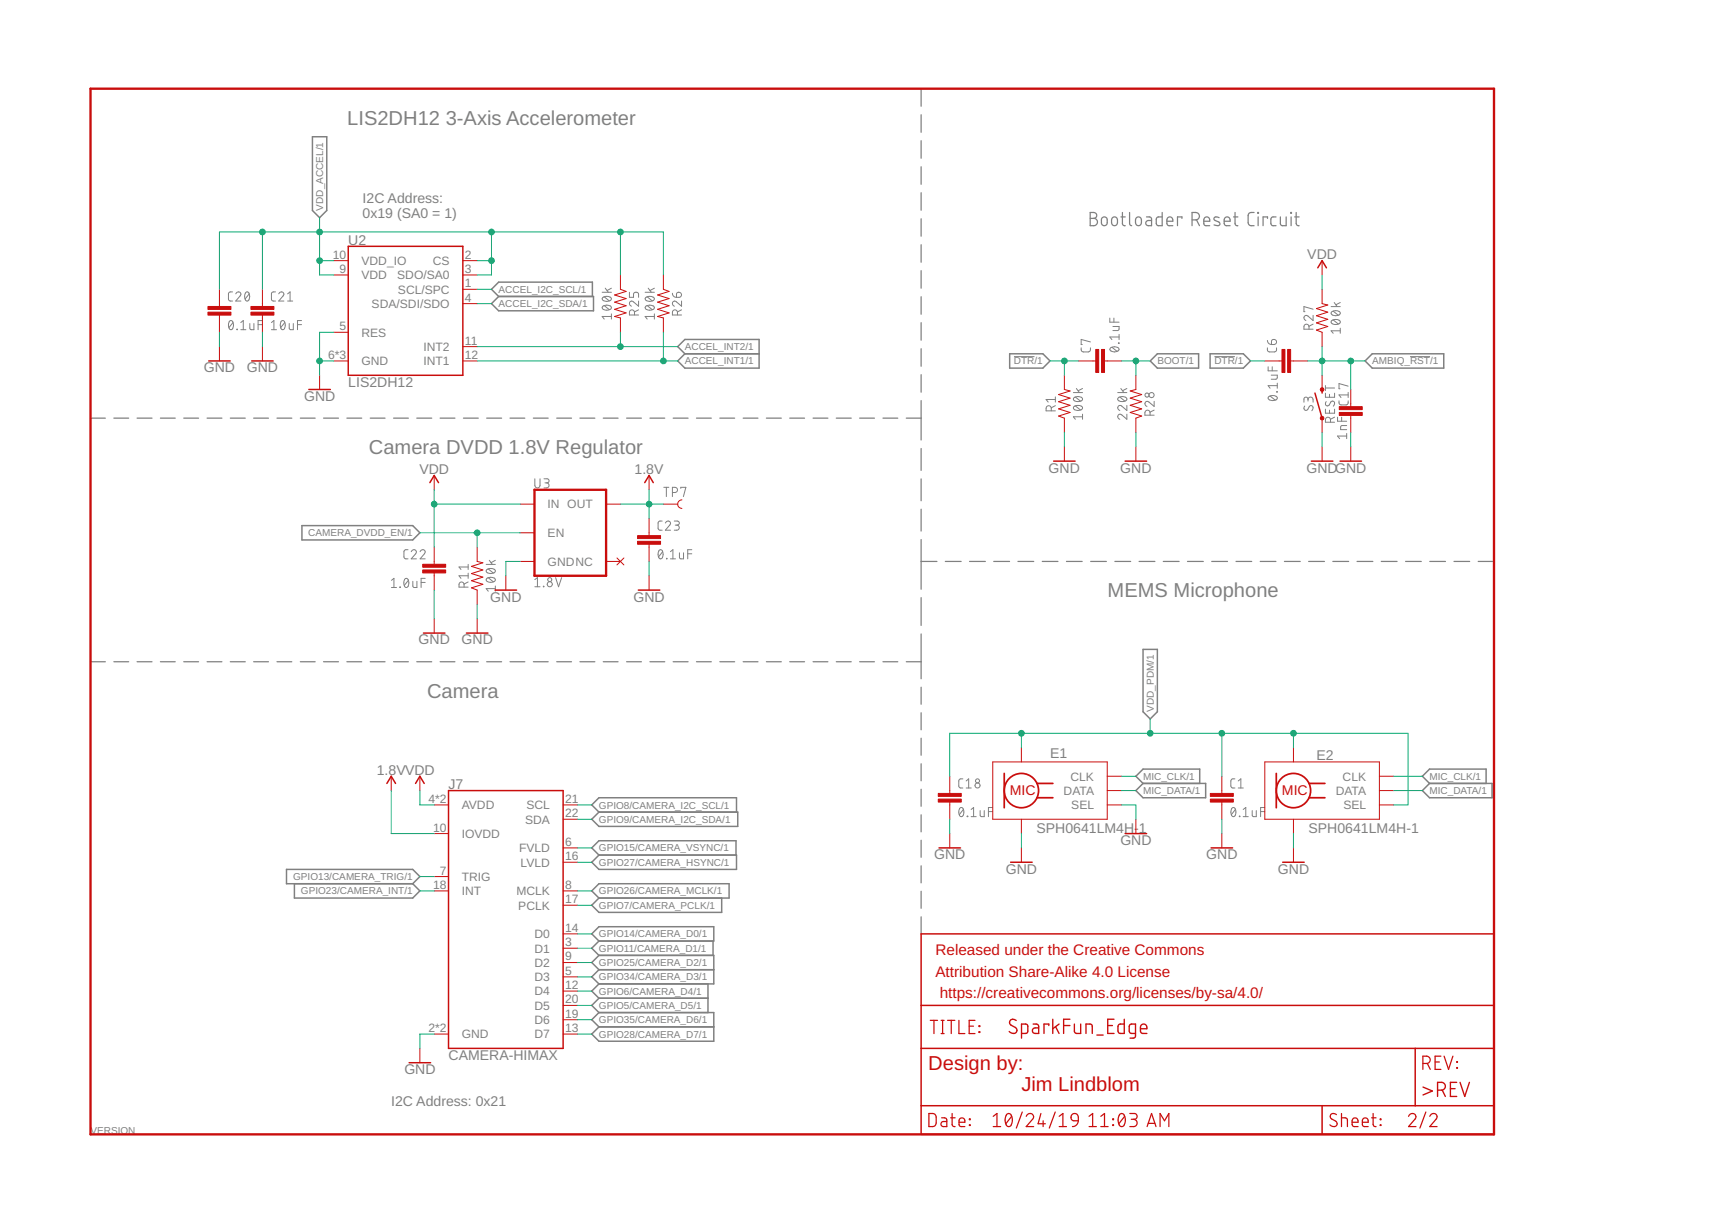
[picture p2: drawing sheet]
<svg xmlns="http://www.w3.org/2000/svg" width="297mm" height="210mm" viewBox="0 0 297 210" stroke-linecap="round" stroke-linejoin="round" font-family="sans-serif">
<g fill="none" stroke="#808080" stroke-width=".21">
<path d="M157.9 15.2v3M157.9 19.7v3M157.9 24.1v3M157.9 28.6v3M157.9 33v3M157.9 37.5v3M186.9 36.4h.6a.51 .51 0 0 1 .5 .5 .51 .51 0 0 1-.5 .5 .62 .62 0 0 1 .6 .6 .62 .62 0 0 1-.6 .7h-.6zM186.9 37.4h.6M188.9 37.3l.5-.1a.86 .86 0 0 1 0 1.5l-.4-.1-.2-.3zM190.6 37.3l.5-.1a.84 .84 0 0 1 0 1.5l-.3-.1a1.03 1.03 0 0 1-.2-1.3zM192.1 37.2h.8M192.4 36.4v2l.2 .3h.3"/>
<path d="M193.6 36.4v2l.4 .3M194.8 37.3l.4-.1a.84 .84 0 0 1 0 1.5l-.3-.1a1.03 1.03 0 0 1-.1-1.3zM196.5 37.2h.6l.3 .2v1.3h-.6a.45 .45 0 0 1-.4-.5 .45 .45 0 0 1 .4-.4h.6M199.2 36.4v2.3l-.9-.1a1.26 1.26 0 0 1-.1-1.2l.2-.2h.8M200 37.9h1a.53 .53 0 0 0-.3-.7 .53 .53 0 0 0-.7 .5v.6l.1 .3 .9 .1M202.6 37.4v-.2h-.8v1.5M204.3 37.7h.7a.63 .63 0 0 0 .6-.7 .63 .63 0 0 0-.6-.6h-.7v2.3M205.1 37.7l.5 1M206.3 37.9h1a.53 .53 0 0 0-.3-.7 .53 .53 0 0 0-.7 .5l.1 .9 .9 .1M209 37.3a.59 .59 0 0 0-.9 .1l.1 .3 .8 .4a.32 .32 0 0 1 .1 .4 .32 .32 0 0 1-.3 .2l-.7-.2M209.8 37.9h1a.53 .53 0 0 0-.3-.7 .53 .53 0 0 0-.7 .5v.6l.2 .3 .8 .1M211.4 37.2h.8"/>
<path d="M211.7 36.4v2l.2 .3h.3M214.9 36.4h-.5a.51 .51 0 0 0-.5 .5l.1 1.6 .3 .2h.6M215.6 36.4h.1v.1h-.1zM215.6 37.2v1.5M217.3 37.4v-.2h-.8v1.5M218.7 37.2l-.7 .1a1.26 1.26 0 0 0-.1 1.1l.2 .3h.6M219.5 37.2v1.2l.3 .3h.7v-1.5M221.2 36.4h.2v.1h-.2zM221.3 37.2v1.5M221.9 37.2h.8M222.2 36.4v1.9l.2 .4h.3M157.9 41.9v3"/>
<path d="M157.9 46.4v3M157.9 50.8v3M157.9 55.3v3M157.9 59.8v3M15.5 71.6h2.6M19.5 71.6h2.6M23.5 71.6h2.6M27.5 71.6h2.5M31.5 71.6h2.5M35.5 71.6h2.5M39.5 71.6h2.5M43.5 71.6h2.5"/>
<path d="M47.5 71.6h2.5M51.5 71.6h2.5M55.5 71.6h2.5M59.5 71.6h2.5M63.5 71.6h2.5M67.5 71.6h2.5M71.4 71.6h2.6M75.4 71.6h2.6M79.4 71.6h2.6M83.4 71.6h2.6M87.4 71.6h2.6M91.4 71.6h2.6"/>
<path d="M95.4 71.6h2.6M99.4 71.6h2.6M103.4 71.6h2.5M107.4 71.6h2.5M111.4 71.6h2.5M115.4 71.6h2.5M119.4 71.6h2.5M123.4 71.6h2.5M127.4 71.6h2.5M131.4 71.6h2.5M135.4 71.6h2.5M139.4 71.6h2.5"/>
<path d="M143.3 71.6h2.6M147.3 71.6h2.6M151.3 71.6h2.6M155.3 71.6h2.6M157.9 64.2v3M157.9 68.6v6.8M157.9 76.9v3.7M157.9 82.1v3.7M157.9 87.2v3.8M157.9 92.5v8.5M157.9 96.2h2.7M162 96.2h2.7"/>
<path d="M166.2 96.2h2.7M170.3 96.2h2.7M174.5 96.2h2.7M178.6 96.2h2.7M182.8 96.2h2.7M186.9 96.2h2.7M191.1 96.2h2.7M195.2 96.2h2.8M199.4 96.2h2.7M203.5 96.2h2.7M207.7 96.2h2.7M211.9 96.2h2.6"/>
<path d="M216 96.2h2.7M220.2 96.2h2.7M224.3 96.2h2.7M228.5 96.2h2.7M232.6 96.2h2.7M236.7 96.2h2.8M240.9 96.2h2.7M245.1 96.2h2.7M249.2 96.2h2.7M253.4 96.2h2.7M15.5 113.4h2.6M19.5 113.4h2.6"/>
<path d="M23.5 113.4h2.6M27.5 113.4h2.5M31.5 113.4h2.5M35.5 113.4h2.5M39.5 113.4h2.5M43.5 113.4h2.5M47.5 113.4h2.5M51.5 113.4h2.5M55.5 113.4h2.5M59.5 113.4h2.5M63.5 113.4h2.5M67.5 113.4h2.5"/>
<path d="M71.4 113.4h2.6M75.4 113.4h2.6M79.4 113.4h2.6M83.4 113.4h2.6M87.4 113.4h2.6M91.4 113.4h2.6M95.4 113.4h2.6M99.4 113.4h2.6M103.4 113.4h2.5M107.4 113.4h2.5M111.4 113.4h2.5M115.4 113.4h2.5"/>
<path d="M119.4 113.4h2.5M123.4 113.4h2.5M127.4 113.4h2.5M131.4 113.4h2.5M135.4 113.4h2.5M139.4 113.4h2.5M143.3 113.4h2.6M147.3 113.4h2.6M151.3 113.4h2.6M155.3 113.4h2.6M157.9 102.4v4.8M157.9 108.6v7.7"/>
<path d="M157.9 117.8v2.9M157.9 122.1v3M157.9 126.5v2.9M157.9 130.9v2.9M157.9 135.2v3M157.9 139.6v2.9M157.9 144v2.9M157.9 148.4v2.9M157.9 152.7v2.9M157.9 157.1v2.9"/>
</g>
<g fill="none" stroke="#808080" stroke-width=".17">
<path d="M39.3 55l.3-.1a.91 .91 0 0 1 0 1.6 .99 .99 0 0 1-.3-1.5zM39.9 50h-.5l-.2 .4v1l.2 .2h.5M39.9 55.3l-.7 .8M40.4 50.4a.43 .43 0 0 1 .6-.4 .43 .43 0 0 1 .1 .7l-.7 .9h.9M40.6 56.4l.1 .1zM41.3 56.5h.8M41.3 55.3l.4-.4v1.6M42.1 50.1l.3-.1a.91 .91 0 0 1 0 1.6 .97 .97 0 0 1-.3-1.5zM42.7 50.4l-.7 .8M42.8 55.4v.9l.3 .2h.4v-1.1M44.2 55.6h.7M44.9 54.9h-.7v1.6"/>
<path d="M46.5 55.3l.4-.4v1.6M46.5 56.5h.9M47.2 50h-.5l-.2 .4v1l.2 .2h.5M47.8 50.4a.43 .43 0 0 1 .6-.4 .43 .43 0 0 1 .1 .7l-.7 .9h.9M48.2 55l.3-.1a.94 .94 0 0 1 0 1.6 1.01 1.01 0 0 1-.3-1.5zM48.8 55.3l-.7 .8M49.3 51.6h.9M49.3 50.4l.4-.4v1.6M49.6 55.4v.9l.2 .2h.5v-1.1M51 55.6h.7M51.7 54.9h-.7v1.6M103.2 50.1h1.6"/>
<path d="M103.3 52.5a1.03 1.03 0 0 1 1.5 .2 .96 .96 0 0 1-1.6 0zM103.3 51a1.01 1.01 0 0 1 1.5 .2 .93 .93 0 0 1-1.6 0zM103.6 52.4l.8 .7M103.6 50.9l.8 .7M103.7 49.4l.6 .7M104.8 54.2h-1.6l.4 .5M104.8 53.8v.9M104.8 49.4l-.7 .4M107.9 50.1v.8h.7v-.5a.44 .44 0 0 1 .4-.3 .44 .44 0 0 1 .5 .3v.5M108.8 54v-.5a.43 .43 0 0 0-.5-.4 .43 .43 0 0 0-.4 .4v.5h1.6M109.5 51.6v.9l-.9-.8a.43 .43 0 0 0-.7 .2 .43 .43 0 0 0 .3 .6M109.5 53.1l-.7 .3"/>
<path d="M110.6 50.1h1.6M110.7 52.5a1.03 1.03 0 0 1 1.5 .2 .96 .96 0 0 1-1.6 0zM110.7 51a1.01 1.01 0 0 1 1.5 .2 .93 .93 0 0 1-1.6 0zM110.9 52.4l.9 .7M110.9 50.9l.9 .7M111.1 49.4l.5 .7M112.2 54.2h-1.6l.3 .5M112.2 53.8v.9M112.2 49.4l-.8 .4M115.3 50.2a.67 .67 0 0 0 .7 .7M116 50.2a.45 .45 0 0 1 .8 .1 .45 .45 0 0 1-.4 .6h-.4zM116.1 54v-.5a.43 .43 0 0 0-.4-.4 .43 .43 0 0 0-.4 .4v.5h1.5"/>
<path d="M116.8 51.6v.9l-.8-.8a.43 .43 0 0 0-.7 .2 .43 .43 0 0 0 .3 .6M116.8 53.1l-.7 .3M185.3 59.6l.1 .6 .3 .1 1.1-.1 .1-.6M186.9 58.6l-1.6-.4v.8h.2M190.2 54.5v.7h1.6M190.3 59.6a1.01 1.01 0 0 1 1.5 .3 .93 .93 0 0 1-1.6 0zM190.6 59.5l.9 .7M190.8 55.9h1v.6l-.2 .1h-.8M190.9 54.5v.7M191.7 58.8h.1zM191.8 57.3v.9M191.8 57.7h-1.6l.4 .5"/>
<path d="M217.2 59.6l.1 .5 .3 .2h1l.2-.2v-.5M217.2 58.3a.7 .7 0 0 0 .7 .7M218 58.3a.45 .45 0 0 1 .7 .1 .45 .45 0 0 1-.3 .6h-.5zM224.4 56.4v-.4a.43 .43 0 0 0-.5-.5 .43 .43 0 0 0-.4 .5v.4h1.6M225.1 54v.9l-.9-.7a.44 .44 0 0 0-.7 .1 .44 .44 0 0 0 .3 .6M225.1 53l-1.6-.5v.9h.2M225.1 55.5l-.7 .4M228.2 52.5h1.5M228.3 54.9a.96 .96 0 0 1 1.4 .3 .94 .94 0 0 1-1.5 0zM228.3 53.4a.97 .97 0 0 1 1.4 .3 .91 .91 0 0 1-1.5 0zM228.5 54.8l.9 .7M228.5 53.3l.9 .7"/>
<path d="M228.7 51.8l.5 .7M229.7 56.7h-1.5l.3 .4M229.7 56.2v.9M229.7 51.8l-.7 .4M173.8 61.1h3.5M180.2 70.4v-.4a.44 .44 0 0 0-.5-.5 .44 .44 0 0 0-.4 .5v.4h1.6M180.9 69.5l-.7 .4M180.9 68.5h-1.6l.4 .4M180.9 68v.9M184 67.3h1.5M184.1 69.7a.97 .97 0 0 1 1.4 .2 .91 .91 0 0 1-1.5 0zM184.1 68.2a.97 .97 0 0 1 1.4 .2 .94 .94 0 0 1-1.5 0z"/>
<path d="M184.3 69.6l.9 .7M184.3 68l.9 .7M184.5 66.6l.5 .7M185.5 71.4h-1.5l.3 .4M185.5 71v.8M185.5 66.6l-.7 .4M191.6 67.3h1.5M191.7 68.2a.97 .97 0 0 1 1.4 .2 .94 .94 0 0 1-1.5 0zM191.9 68l.9 .7M192.1 66.6l.5 .7M193.1 71v.8l-.8-.7a.43 .43 0 0 0-.7 .1 .43 .43 0 0 0 .3 .6M193.1 69.5v.8l-.8-.7a.43 .43 0 0 0-.7 .1 .43 .43 0 0 0 .3 .6"/>
<path d="M193.1 66.6l-.7 .4M197.1 71.1v-.4a.44 .44 0 0 0-.4-.4 .44 .44 0 0 0-.5 .4v.4h1.6M197.8 68.8v.8l-.9-.7a.43 .43 0 0 0-.6 .1 .43 .43 0 0 0 .3 .6M197.8 70.3l-.7 .3M208.2 61.1h3.5M217.4 62.8v.7h1.5M217.5 68a.97 .97 0 0 1 1.4 .2 .91 .91 0 0 1-1.5 0zM217.7 67.9l.9 .7M217.9 64.3h1v.5l-.1 .2h-.9M218.1 62.8v.7M218.8 67.1l.1 .1zM218.9 65.7v.8"/>
<path d="M218.9 66.1h-1.5l.3 .4M223.6 69.6a.41 .41 0 0 0-.1 .5 .41 .41 0 0 0 .6 .2l.3-.6a.39 .39 0 0 1 .6-.1 .39 .39 0 0 1 0 .6l-.1 .2M224.2 68.5a.43 .43 0 0 1 .4-.5 .43 .43 0 0 1 .5 .5v.4M224.2 68.7v-.5a.34 .34 0 0 0-.4-.1 .34 .34 0 0 0-.3 .3v.5M227.2 66.1v.8M227.2 67.4v.7h1.5v-.7M227.2 70.1v.7h1.5v-.7M227.2 66.5h1.5M227.3 68.8a.4 .4 0 0 0-.1 .6 .4 .4 0 0 0 .6 0l.3-.5a.39 .39 0 0 1 .6-.1 .39 .39 0 0 1-.1 .6l-.1 .2M227.9 67.6v.5M227.9 70.3v.5M228 72.3v-.4a.43 .43 0 0 0-.4-.4 .43 .43 0 0 0-.4 .4v.4h1.5"/>
<path d="M228.7 71.5l-.7 .3M229.3 71.5v.7h1.5M229.5 68.7v.5l.3 .2 1.1-.1 .2-.1v-.5M230 71.5v.7M230.8 72.9h-.9l-.1 .3v.4h1M230.8 74.7h-1.5l.3 .5M230.8 74.3v.9M231.1 67.2v.9M231.1 66.2l-1.6-.5v.9h.2M231.1 67.7h-1.6l.3 .4M241.7 61.1h3.4M67.1 99.4l.4-.3v1.6"/>
<path d="M69.4 99.2l.2-.1a.91 .91 0 0 1 0 1.6 .97 .97 0 0 1-.2-1.5zM69.9 94.2h-.5l-.2 .3 .1 1 .1 .2 .5 .1M70 99.4l-.7 .9M70.5 94.5a.44 .44 0 0 1 .6-.3 .44 .44 0 0 1 .1 .7l-.7 .9h.9M70.8 99.6v.8l.2 .3h.5v-1.1M72 94.5a.43 .43 0 0 1 .6-.3 .43 .43 0 0 1 .1 .7l-.7 .9h.9M72.2 99.8h.7M72.9 99.1h-.7v1.6M80.2 99.7l-.7 .4M80.2 98.7h-1.5l.3 .4M80.2 96.7v.9M80.2 98.2v.9"/>
<path d="M80.2 97.2h-1.5l.3 .4M83.3 96.7h1.6M83.4 99.1a.99 .99 0 0 1 1.5 .3 .94 .94 0 0 1-1.6 0zM83.4 97.6a.97 .97 0 0 1 1.5 .2 .91 .91 0 0 1-1.6 0zM83.7 99l.9 .7M83.7 97.5l.9 .7M83.9 96l.5 .7M84.9 96l-.7 .4M91.7 82v1.2a.44 .44 0 0 0 .4 .4 .44 .44 0 0 0 .5-.4v-1.2M91.7 99.3l.4-.3v1.5M93.2 82h.6a.35 .35 0 0 1 .3 .4 .35 .35 0 0 1-.3 .3h-.4M93.7 82.7a.43 .43 0 0 1 .4 .5 .43 .43 0 0 1-.4 .4h-.5"/>
<path d="M95.2 99l.5 1.5 .6-1.5M113 94.3l.2-.1a.91 .91 0 0 1 0 1.6 .97 .97 0 0 1-.2-1.5zM113.5 89.3h-.5l-.2 .3v1l.2 .2h.5M113.6 94.5l-.7 .9M113.8 83.5h.8M114 89.6a.43 .43 0 0 1 .7-.3 .43 .43 0 0 1 .1 .7l-.8 .8h.9M114.2 83.5v1.6M114.2 95.7l.1 .1zM114.9 95.8h.9M114.9 94.5l.4-.3v1.6M115.3 84.4h.4a.45 .45 0 0 0 .4-.5 .45 .45 0 0 0-.4-.4h-.4v1.6M115.6 89.3h.6a.34 .34 0 0 1 .2 .4 .34 .34 0 0 1-.3 .3h-.4"/>
<path d="M116 90a.43 .43 0 0 1 .4 .4 .43 .43 0 0 1-.4 .4h-.4M116.5 94.7v.8l.2 .3h.5v-1.1M116.7 83.7v-.2h.9l-.5 1.6M117.9 94.9h.7M118.6 94.2h-.7v1.6M67.1 100.7h.9M68.5 100.6l.1 .1zM79.5 100.6v-.4a.43 .43 0 0 0-.4-.5 .43 .43 0 0 0-.4 .5v.4h1.5M84.9 100.9h-1.6l.4 .4M84.9 100.4v.9M91.7 100.5h.9M93.1 100.5h.1z"/>
<path d="M164.5 138.5l.3-.1a.94 .94 0 0 1 0 1.5 .96 .96 0 0 1-.3-1.4zM165 133.5h-.5l-.2 .3 .1 1 .1 .2h.5M165.1 138.7l-.7 .9M165.6 135h.9M165.6 133.8l.4-.3v1.5M165.8 139.8l.1 .1zM166.5 139.9h.8M166.5 138.7l.4-.3v1.5M168 138.9v.9l.3 .1h.4v-1M169.4 139.1h.7M170.1 138.4h-.7v1.5M211.2 138.5l.2-.1a.94 .94 0 0 1 0 1.5 .97 .97 0 0 1-.2-1.4z"/>
<path d="M211.7 133.5h-.5l-.2 .3v1l.2 .2h.5M211.8 138.7l-.7 .9M212.2 135h.9M212.2 133.8l.5-.3v1.5M212.4 139.8l.1 .1zM213.1 139.9h.9M213.1 138.7l.4-.3v1.5M214.6 138.9l.1 .9 .2 .1h.4v-1M216.1 139.1h.7M216.8 138.4h-.7v1.5"/>
<circle cx="196.6" cy="67.7" r=".35"/>
<circle cx="197.4" cy="67.7" r=".44"/>
<circle cx="94.2" cy="99.3" r=".35"/>
<circle cx="94.2" cy="100.1" r=".44"/>
<circle cx="167.5" cy="133.8" r=".35"/>
<circle cx="167.5" cy="134.6" r=".43"/>
</g>
<g fill="none" stroke="#808080" stroke-width=".25">
<path d="M53.6 23.4h2.4v12.7l-1.2 1.2-1.2-1.2zM85.5 50.8l-1.3-1.2 1.3-1.3h16v2.5M85.5 50.8h16.2v2.5h-16.2l-1.3-1.3zM116.2 59.4l1.2-1.2h12.7v4.9h-12.7l-1.2-1.3 1.2-1.2zM117.4 60.6h12.7M173.1 60.6h5.7l1.2 1.2-1.2 1.3h-5.7zM198.4 60.6h7v2.5h-7l-1.3-1.3zM207.4 60.6h5.7l1.2 1.2-1.2 1.3h-5.7zM235.2 60.6h12.3v2.5h-12.3l-1.2-1.3zM51.8 90.1h18.9l1.3 1.2-1.3 1.2h-18.9zM195.9 111.3h2.5v10.7l-1.3 1.2-1.2-1.2zM102.7 139.1l-1.3-1.2 1.3-1.2h23.5v2.4"/>
<path d="M102.7 139.1h23.7v2.5h-23.7l-1.3-1.2zM194.7 135.5l1.2-1.3h10.8v2.5h-10.8zM195.9 134.2l-1.2-1.2 1.2-1.2h9.7v2.4M243.8 135.5l1.2-1.3h10.7v2.5h-10.7zM245 134.2l-1.2-1.2 1.2-1.2h9.7v2.4M49.1 149h21.6l1.3 1.2-1.3 1.2h-21.6zM50.5 151.4v2.5h20.2l1.3-1.2-1.3-1.3M101.4 147.7l1.3-1.2h23.5v2.5h-23.5zM101.4 152.7l1.3-1.3h22.3v2.5h-22.3zM102.7 158.8h19.6v2.4h-19.6l-1.3-1.2zM102.7 146.5l-1.3-1.2 1.3-1.2h23.5v2.4M102.7 153.9l-1.3 1.2 1.3 1.2h21v-2.4"/>
<path d="M102.7 161.2l-1.3 1.3 1.3 1.2M102.7 163.7h19.6v4.9h-19.6M102.7 166.2l-1.3 1.2 1.3 1.2M102.7 166.2h19.6M102.7 173.5h19.6v4.9h-19.6l-1.3-1.2 1.3-1.2M102.7 168.6l-1.3 1.2 1.3 1.2M102.7 171h18.6M102.7 171l-1.3 1.3 1.3 1.2M102.7 173.5l-1.3 1.2 1.3 1.3M102.7 176h19.6M102.7 163.7l-1.3 1.2 1.3 1.3M121.3 168.6v4.9"/>
<path d="M122.2 161.2v2.5"/>
</g>
<path d="M15.5 15.2h240.6v179.2h-240.6zM91.6 83.9h12.3v14.8h-12.3z" fill="none" stroke="#c90d0c" stroke-width=".4"/>
<g fill="none" stroke="#c90d0c" stroke-width=".25">
<path d="M59.7 42.2h19.6v22.1h-19.6zM225.9 45.9l.7-1.2 .8 1.2M35.8 61.8h3.7M43.1 61.8h3.7M52.9 66.7h3.7M180.6 79h3.7M192.8 79h3.7M224.8 79h3.7M225.4 67.4l1.2 4.2M226.6 66.7v.7M229.7 79h3.7M73.7 82.7l.7-1.2 .8 1.2"/>
<path d="M110.5 82.7l.8-1.2 .7 1.2M72.6 108.5h3.7M79.9 108.5h3.7M84.9 101.1h3.6M109.4 101.1h3.7M66.3 134.2l.8-1.2 .7 1.2M71.2 134.2l.8-1.2 .7 1.2M76.9 135.5h19.6v44.1h-19.6zM161 145.3h3.6M173.2 147.7h3.7M192.8 142.8h3.7M207.6 145.3h3.7"/>
<path d="M219.9 147.7h3.6M157.9 160h98.2v34.4h-98.2zM157.9 179.6h98.2M157.9 172.3h98.2M242.6 179.6v9.9M70.1 182.1h3.7M157.9 189.5h98.2M226.6 189.5v4.9"/>
</g>
<g fill="none" stroke="#c90d0c" stroke-width=".21">
<path d="M159.4 174.8h1.3M160.1 174.8v2.3M161.3 174.8h.5M161.3 177.1h.5M161.6 174.8v2.3M162.4 174.8h1.3M163 174.8v2.3M164.4 174.8v2.3h1M166.1 175.8h.8M167.1 174.8h-1v2.3h1M167.8 175.8h.1v.1h-.1zM167.8 176.8h.1v.1h-.1z"/>
<path d="M159.2 190.8h.6a.6 .6 0 0 1 .7 .6l-.1 1.2a.56 .56 0 0 1-.6 .4h-.6zM161.4 191.5l.7 .1 .2 .3v1.1h-.6a.43 .43 0 0 1-.4-.4 .43 .43 0 0 1 .4-.4h.6M162.9 191.5h.8M163.2 190.8v2l.2 .2h.3M164.4 192.3h1a.52 .52 0 0 0-.4-.7 .52 .52 0 0 0-.6 .4l.1 .9 .9 .1M166.2 191.7h.1v.2h-.1zM166.2 192.7l.1 .1zM170.2 193h1.3M170.2 191.3l.7-.5v2.2M172.6 190.9a.53 .53 0 0 1 .5 0 .53 .53 0 0 1 .3 .5v1.1a.54 .54 0 0 1-.5 .5 .54 .54 0 0 1-.5-.5l-.1-.9zM173.4 191.3l-1 1.3M175.2 190.5l-1 2.8"/>
<path d="M175.9 191.3a.63 .63 0 0 1 .9-.5 .63 .63 0 0 1 .2 1l-1.1 1.2h1.3M178.4 190.8l-.5 1.8h1.3M178.8 192v1M180.9 190.5l-1 2.8M181.5 193h1.3M181.5 191.3l.7-.5v2.2M183.7 191.1a.63 .63 0 0 1 .7-.3 .63 .63 0 0 1 .4 .6v.6h-.7a.61 .61 0 0 1-.4-.9zM184.8 192a1.01 1.01 0 0 1-1 1M186.7 193h1.2M186.7 191.3l.6-.5v2.2M188.7 193h1.2M188.7 191.3l.6-.5v2.2"/>
<path d="M190.7 192.7l.2 .1zM190.7 191.7h.2v.2h-.2zM191.9 190.9a.53 .53 0 0 1 .6 0 .53 .53 0 0 1 .3 .5v1.1a.54 .54 0 0 1-.5 .5 .54 .54 0 0 1-.6-.5v-.9zM192.8 191.3l-1 1.3M193.7 190.8h.7a.5 .5 0 0 1 .5 .5 .5 .5 0 0 1-.5 .5h-.5M194.3 191.8a.62 .62 0 0 1 .6 .6 .62 .62 0 0 1-.6 .6h-.6M196.6 193l.8-2.2 .7 2.2M196.8 192.5h1.2M198.8 193v-2.2l.8 1.2 .7-1.2v2.2M229.1 191a.56 .56 0 0 0-.9-.1 .56 .56 0 0 0 0 .8l.7 .4a.57 .57 0 0 1 .1 .9 .57 .57 0 0 1-.8-.1l-.3-.2M229.9 191.5l.9 .1 .1 1.4M229.9 190.8v2.2"/>
<path d="M231.8 192.3h1a.53 .53 0 0 0-.4-.7 .53 .53 0 0 0-.6 .4l.1 .9 .9 .1M233.5 192.3h1a.52 .52 0 0 0-.3-.7 .52 .52 0 0 0-.7 .4l.1 .9 .9 .1M235.1 191.5h.8M235.4 190.8v1.9l.1 .2 .4 .1M236.6 192.7l.1 .1zM236.6 191.7l.1 .2zM241.4 191.3a.63 .63 0 0 1 .9-.5 .63 .63 0 0 1 .2 1l-1.1 1.2h1.3M243.9 182.2h.6a.62 .62 0 0 0 .7-.6 .62 .62 0 0 0-.7-.6h-.6v2.2M244.4 190.5l-1 2.8M244.6 182.2l.6 1M245.1 191.3a.62 .62 0 0 1 .8-.5 .62 .62 0 0 1 .2 1l-1 1.2h1.2M246 182h.7"/>
<path d="M247 181h-1v2.2h1M247.5 181l.8 2.2 .7-2.2M249.7 181.9l.1 .1zM249.7 182.9l.1 .1z"/>
</g>
<g fill="none" stroke="#c90d0c" stroke-width=".23">
<path d="M174.2 174.9a.61 .61 0 0 0-.9-.2 .61 .61 0 0 0 0 1l.8 .4a.59 .59 0 0 1 .1 .8 .59 .59 0 0 1-.9 .1l-.3-.3M175.1 177.1h.7a.37 .37 0 0 0 .4-.4v-.8a.37 .37 0 0 0-.4-.4h-.7v2.4M177.1 175.5h.7l.2 .4v1.2h-.6a.48 .48 0 0 1-.4-.5 .48 .48 0 0 1 .4-.5h.6M179.8 175.7v-.2h-.9v1.6M180.4 174.6v2.5M180.9 175.9l.6 1.2M181.5 175.5l-1.1 .8M182.3 175.7h1.1M183.4 174.6h-1.1v2.5M184.1 175.5l.1 1.3 .4 .3h.6v-1.6M186.1 177.1v-1.6h.7a.37 .37 0 0 1 .4 .4v1.2M188 177.4h1.1"/>
<path d="M189.9 175.7h.8M190.9 174.6h-1v2.5h1M192.7 174.6v2.5l-1-.1a1.47 1.47 0 0 1 0-1.3l.2-.2h.8M194.6 177.1l-.9-.1a1.47 1.47 0 0 1-.1-1.3l.2-.2h.8v2a.37 .37 0 0 1-.4 .4h-.5M195.5 176.3h1.1a.58 .58 0 0 0-.4-.8 .58 .58 0 0 0-.7 .5v.7l.1 .3 1 .1M243.9 186.3l1.6 .6-1.6 .7M246.4 186.8h.7a.67 .67 0 0 0 .6-.7 .67 .67 0 0 0-.6-.6h-.7v2.4M247.2 186.8l.5 1.1M248.6 186.5h.8M249.7 185.5h-1.1v2.4h1.1M250.3 185.5l.8 2.4 .8-2.4"/>
</g>
<g fill="none" stroke="#c90d0c" stroke-width=".17">
<path d="M37.6 49.6v2.9M37.6 54v2.9M37.6 59.4v2.4M45 49.6v2.9M45 54v2.9M45 59.4v2.4M57.2 44.7h2.5M57.2 47.1h2.5M57.2 56.9h2.5M79.3 44.7h2.5M79.3 47.1h2.5M79.3 59.4h2.5"/>
<path d="M79.3 52h2.5M79.3 49.6h2.5M106.3 47.1v2.5l1 .3-2 .6 2 .7-2 .6 2 .6-2 .6 2 .6-2 .6 1 .3v2.4M113.7 47.1v2.5l1 .3-2 .6 2 .7-2 .6 2 .6-2 .6 2 .6-2 .6 1 .3v2.4M226.6 44.7v2.4M226.6 49.6v2.4l1 .3-2 .6 2 .6-2 .6 2 .6-2 .6 2 .6-2 .7 1 .3v2.5M54.8 64.3v2.4M57.2 61.8h2.5M79.3 61.8h2.5M182.4 64.3v2.4l1 .3-2 .6 2 .6-2 .6 2 .6-2 .7 2 .6-2 .6 1 .3v2.5M182.4 76.6v2.4M184.9 61.8h2.9"/>
<path d="M189.3 61.8h2.9M194.7 64.3v2.4l-1 .3 2 .6-2 .6 2 .6-2 .6 2 .7-2 .6 2 .6-1 .3v2.5M194.7 76.6v2.4M216.8 61.8h2.9M221.2 61.8h3M226.6 64.3v2.4M226.6 71.6v2.5M226.6 76.6v2.4M231.5 66.7v3M231.5 71.2v2.9M231.5 76.6v2.4M74.4 81.5v2.4"/>
<path d="M74.4 93.7v3M74.4 98.2v2.9M81.8 93.7v2.5l1 .2-2 .6 2 .7-2 .6 2 .6-2 .6 2 .6-2 .6 1 .4v2.5M86.7 98.7v2.4M89.2 86.4h2.4M89.2 96.2h2.4M89.2 91.3h2.4M103.9 86.4h2.4M103.9 96.2h2.4M105.7 95.6l1.2 1.2M106.9 95.6l-1.2 1.2M111.3 81.5v2.4"/>
<path d="M111.3 88.8v3M111.3 93.3v2.9M111.3 98.7v2.4M113.7 86.4h2.5M116.9 85.6a.74 .74 0 0 0-.7 .8 .74 .74 0 0 0 .7 .7M74.4 106v2.5M81.8 106v2.5M67.1 133v2.5M72 133v2.5M74.4 137.9h2.5M96.5 137.9h2.5M162.8 133v3"/>
<path d="M162.8 137.4v3M170.2 130.6h19.6v9.8h-19.6zM175.1 128.1v2.5M189.8 137.9h2.4M189.8 133h2.4M189.8 135.5h2.4M209.4 133v3M209.4 137.4v3M216.8 130.6h19.6v9.8h-19.6zM221.7 128.1v2.5M236.4 137.9h2.5M236.4 133h2.5"/>
<path d="M236.4 135.5h2.5M74.4 150.2h2.5M74.4 152.7h2.5M74.4 142.8h2.5M96.5 140.4h2.5M96.5 147.7h2.5M96.5 145.3h2.5M96.5 152.7h2.5M96.5 155.1h2.5M162.8 142.8v2.5M175.1 140.4v2.4M175.1 145.3v2.4"/>
<path d="M194.7 140.4v2.4M209.4 142.8v2.5M221.7 140.4v2.4M221.7 145.3v2.4M72 179.6v2.5M74.4 177.2h2.5M96.5 177.2h2.5M96.5 174.7h2.5M96.5 172.3h2.5M96.5 169.8h2.5M96.5 160h2.5M96.5 167.4h2.5"/>
<path d="M96.5 162.5h2.5M96.5 164.9h2.5"/>
</g>
<g fill="#c90d0c" stroke="#c90d0c" stroke-width=".17">
<path d="M72.5 97.7h3.9v.5h-3.9z"/>
<path d="M72.5 96.7h3.9v.5h-3.9z"/>
<path d="M109.3 92.8h3.9v.5h-3.9z"/>
<path d="M109.3 91.8h3.9v.5h-3.9z"/>
<path d="M43 53.5h3.9v.5h-3.9z"/>
<path d="M43 52.5h3.9v.5h-3.9z"/>
<path d="M35.6 53.5h4v.5h-4z"/>
<path d="M35.6 52.5h4v.5h-4z"/>
<path d="M220.7 59.9h.5v3.9h-.5z"/>
<path d="M219.7 59.9h.5v3.9h-.5z"/>
<path d="M188.8 59.9h.5v3.9h-.5z"/>
<path d="M187.8 59.9h.5v3.9h-.5z"/>
<path d="M229.6 70.7h3.9v.5h-3.9z"/>
<path d="M229.6 69.7h3.9v.5h-3.9z"/>
<path d="M160.8 136.9h4v.5h-4z"/>
<path d="M160.8 136h4v.5h-4z"/>
<path d="M207.5 136.9h3.9v.5h-3.9z"/>
<path d="M207.5 136h3.9v.5h-3.9z"/>
</g>
<g fill="none" stroke="#c90d0c" stroke-width=".3">
<path d="M172.1 132.5v5.9M177.8 136.7h2.7M177.8 134.2h2.7M218.8 132.5v5.9M224.4 136.7h2.7M224.4 134.2h2.7"/>
<circle cx="175.1" cy="135.5" r="2.94"/>
<circle cx="221.7" cy="135.5" r="2.94"/>
</g>
<g fill="#c90d0c" stroke="#c90d0c" stroke-width=".17">
<circle cx="226.6" cy="71.7" r=".32"/>
<circle cx="226.6" cy="66.7" r=".32"/>
</g>
<g fill="none" stroke="#0dab76" stroke-width=".17">
<path d="M45 39.8v9.8M54.8 37.3v9.8h2.4M84.2 39.8v7.3h-2.4M106.3 39.8v7.3M37.6 56.9v2.5M45 56.9v2.5M54.8 44.7h2.4M57.2 56.9h-2.4v7.4M81.8 49.6h2.4M81.8 52h2.4M81.8 59.4h34.4M81.8 44.7h2.4"/>
<path d="M106.3 56.9v2.5M113.7 47.1v-7.3h-76.1v9.8M113.7 56.9v4.9M226.6 47.1v2.5M226.6 59.4v4.9M54.8 61.8h2.4M81.8 61.8h34.4M180 61.8h4.9M182.4 61.8v2.5M182.4 74.1v2.5M192.2 61.8h4.9M194.7 61.8v2.5"/>
<path d="M194.7 74.1v2.5M214.3 61.8h2.5M224.2 61.8h9.8M226.6 74.1v2.5M231.5 61.8v4.9M231.5 74.1v2.5M72 91.3h17.2M74.4 83.9v9.8M74.4 86.4h14.8M81.8 91.3v2.4M89.2 96.2h-2.5v2.5M106.3 86.4h7.4"/>
<path d="M111.3 83.9v4.9M111.3 96.2v2.5M74.4 101.1v4.9M81.8 103.6v2.4M67.1 135.5v7.3h7.3M72 135.5v2.4h2.4M99 137.9h2.4M162.8 133v-7.4h78.5v12.3h-2.4M175.1 125.6v2.5M192.2 137.9h2.5v2.5M192.2 135.5h2.5M192.2 133h2.5"/>
<path d="M197.1 123.2v2.4M209.4 125.6v7.4M221.7 125.6v2.5M238.9 135.5h4.9M238.9 133h4.9M72 150.2h2.4M72 152.7h2.4M99 140.4h2.4M99 145.3h2.4M99 147.7h2.4M99 155.1h2.4M99 152.7h2.4"/>
<path d="M162.8 140.4v2.4M175.1 142.8v2.5M209.4 140.4v2.4M221.7 142.8v2.5M74.4 177.2h-2.4v2.4M99 177.2h2.4M99 162.5h2.4M99 167.4h2.4M99 169.8h2.4M99 172.3h2.4M99 174.7h2.4M99 160h2.4"/>
<path d="M99 164.9h2.4"/>
</g>
<g fill="#0dab76" stroke="#0dab76" stroke-width=".17">
<circle cx="54.8" cy="61.8" r=".49"/>
<circle cx="74.4" cy="86.4" r=".49"/>
<circle cx="111.3" cy="86.4" r=".49"/>
<circle cx="113.7" cy="61.8" r=".49"/>
<circle cx="81.8" cy="91.3" r=".49"/>
<circle cx="106.3" cy="59.4" r=".49"/>
<circle cx="226.6" cy="61.8" r=".49"/>
<circle cx="231.5" cy="61.8" r=".49"/>
<circle cx="194.7" cy="61.8" r=".49"/>
<circle cx="182.4" cy="61.8" r=".49"/>
<circle cx="84.2" cy="44.7" r=".49"/>
<circle cx="54.8" cy="44.7" r=".49"/>
<circle cx="54.8" cy="39.8" r=".49"/>
<circle cx="45" cy="39.8" r=".49"/>
<circle cx="84.2" cy="39.8" r=".49"/>
<circle cx="106.3" cy="39.8" r=".49"/>
<circle cx="197.1" cy="125.6" r=".49"/>
<circle cx="221.7" cy="125.6" r=".49"/>
<circle cx="209.4" cy="125.6" r=".49"/>
<circle cx="175.1" cy="125.6" r=".49"/>
</g>
<g font-size="3.5" fill="#808080">
<text x="59.5" y="21.3">LIS2DH12</text>
<text x="76.4" y="21.3">3-Axis Accelerometer</text>
<text x="63.2" y="77.8">Camera DVDD 1.8V Regulator</text>
<text x="189.8" y="102.3">MEMS Microphone</text>
<text x="73.2" y="119.5">Camera</text>
</g>
<g font-size="3.5" fill="#c90d0c">
<text x="159.1" y="183.3">Design by:</text>
<text x="175.1" y="187">Jim Lindblom</text>
</g>
<g font-size="2.6" fill="#c90d0c">
<text x="160.3" y="163.7">Released under the Creative Commons</text>
<text x="160.3" y="167.4">Attribution Share-Alike 4.0 License</text>
<text x="161.1" y="171.1">https://creativecommons.org/licenses/by-sa/4.0/</text>
</g>
<g font-size="2.4" fill="#808080">
<text x="62.2" y="34.7">I2C Address:</text>
<text x="59.7" y="42">U2</text>
<text x="62.2" y="37.3">0x19 (SA0 = 1)</text>
<text x="224.1" y="44.4">VDD</text>
<text x="34.9" y="63.8">GND</text>
<text x="42.3" y="63.8">GND</text>
<text x="52.1" y="68.7">GND</text>
<text x="59.7" y="66.3">LIS2DH12</text>
<text x="71.9" y="81.2">VDD</text>
<text x="108.8" y="81.2">1.8V</text>
<text x="179.7" y="81">GND</text>
<text x="192" y="81">GND</text>
<text x="223.9" y="81">GNDGND</text>
<text x="84" y="103.1">GND</text>
<text x="108.6" y="103.1">GND</text>
<text x="71.8" y="110.4">GND</text>
<text x="79.1" y="110.4">GND</text>
<text x="180" y="129.9">E1</text>
<text x="225.6" y="130.2">E2</text>
<text x="64.6" y="132.8">1.8VVDD</text>
<text x="76.9" y="135.2">J7</text>
<text x="177.7" y="142.7">SPH0641LM4H-</text>
<text x="195.2" y="142.7">1</text>
<text x="224.3" y="142.7">SPH0641LM4H-1</text>
<text x="160.1" y="147.2">GND</text>
<text x="172.4" y="149.7">GND</text>
<text x="192" y="144.8">GND</text>
<text x="206.8" y="147.2">GND</text>
<text x="219" y="149.7">GND</text>
<text x="69.3" y="184.1">GND</text>
<text x="76.9" y="181.6">CAMERA-HIMAX</text>
<text x="67.1" y="189.5">I2C Address: 0x21</text>
</g>
<g font-size="2.4" fill="#c90d0c">
<text x="173.1" y="136.2">MIC</text>
<text x="219.7" y="136.2">MIC</text>
</g>
<g font-size="2.1" fill="#808080">
<text x="57" y="44.3">10</text>
<text x="58.2" y="46.8">9</text>
<text x="62" y="45.4">VDD_IO</text>
<text x="62" y="47.9">VDD</text>
<text x="68.1" y="47.9">SDO/SA0</text>
<text x="74.2" y="45.4">CS</text>
<text x="79.7" y="46.8">3</text>
<text x="79.7" y="44.3">2</text>
<text x="63.7" y="52.8">SDA/SDI/SDO</text>
<text x="68.2" y="50.3">SCL/SPC</text>
<text x="79.7" y="51.7">4</text>
<text x="79.7" y="49.2">1</text>
<text x="58.2" y="56.6">5</text>
<text x="62" y="57.7">RES</text>
<text x="79.7" y="59">11</text>
<text x="56.2" y="61.5">6*3</text>
<text x="62" y="62.6">GND</text>
<text x="72.6" y="62.6">INT1</text>
<text x="72.6" y="60.1">INT2</text>
<text x="79.7" y="61.5">12</text>
<text x="93.9" y="87.1">IN OUT</text>
<text x="93.9" y="92">EN</text>
<text x="93.9" y="96.9">GNDNC</text>
<text x="73.4" y="137.6">4*2</text>
<text x="96.9" y="137.6">21</text>
<text x="182.3" y="136.2">DATA</text>
<text x="183.5" y="133.8">CLK</text>
<text x="228.9" y="136.2">DATA</text>
<text x="230.1" y="133.8">CLK</text>
<text x="74.2" y="142.5">10</text>
<text x="79.1" y="138.7">AVDD</text>
<text x="79.1" y="143.6">IOVDD</text>
<text x="90" y="141.1">SDA</text>
<text x="90.2" y="138.7">SCL</text>
<text x="96.9" y="140">22</text>
<text x="183.6" y="138.7">SEL</text>
<text x="230.3" y="138.7">SEL</text>
<text x="75.4" y="149.9">7</text>
<text x="89" y="146">FVLD</text>
<text x="89.2" y="148.5">LVLD</text>
<text x="96.9" y="147.4">16</text>
<text x="96.9" y="144.9">6</text>
<text x="74.2" y="152.3">18</text>
<text x="79.1" y="150.9">TRIG</text>
<text x="79.1" y="153.4">INT</text>
<text x="88.5" y="153.4">MCLK</text>
<text x="88.8" y="155.8">PCLK</text>
<text x="96.9" y="152.3">8</text>
<text x="96.9" y="154.8">17</text>
<text x="91.6" y="160.8">D0</text>
<text x="96.9" y="159.7">14</text>
<text x="91.6" y="163.2">D1</text>
<text x="91.6" y="165.7">D2</text>
<text x="96.9" y="167">5</text>
<text x="96.9" y="162.1">3</text>
<text x="96.9" y="164.6">9</text>
<text x="91.6" y="173">D5</text>
<text x="91.6" y="170.6">D4</text>
<text x="91.6" y="168.1">D3</text>
<text x="96.9" y="171.9">20</text>
<text x="96.9" y="169.5">12</text>
<text x="73.4" y="176.8">2*2</text>
<text x="79.1" y="177.9">GND</text>
<text x="91.6" y="177.9">D7</text>
<text x="91.6" y="175.5">D6</text>
<text x="96.9" y="176.8">13</text>
<text x="96.9" y="174.4">19</text>
</g>
<g font-size="1.7" fill="#808080">
<text x="55.4" y="36.1" transform="rotate(-90 55.4 36.1)">VDD_ACCEL/1</text>
<text x="85.5" y="50.2">ACCEL_I2C_SCL/1</text>
<text x="85.5" y="52.6">ACCEL_I2C_SDA/1</text>
<text x="117.4" y="60">ACCEL_INT2/1</text>
<text x="117.4" y="62.5">ACCEL_INT1/1</text>
<text x="173.8" y="62.5">DTR/1</text>
<text x="198.4" y="62.5">BOOT/1</text>
<text x="208.2" y="62.5">DTR/1</text>
<text x="235.2" y="62.5">AMBIQ_RST/1</text>
<text x="52.8" y="91.9">CAMERA_DVDD_EN/1</text>
<text x="197.8" y="122" transform="rotate(-90 197.8 122)">VDD_PDM/1</text>
<text x="195.9" y="136.1">MIC_DATA/1</text>
<text x="195.9" y="133.6">MIC_CLK/1</text>
<text x="245" y="136.1">MIC_DATA/1</text>
<text x="245" y="133.6">MIC_CLK/1</text>
<text x="102.7" y="138.5">GPIO8/CAMERA_I2C_SCL/1</text>
<text x="102.7" y="141">GPIO9/CAMERA_I2C_SDA/1</text>
<text x="102.7" y="145.9">GPIO15/CAMERA_VSYNC/1</text>
<text x="102.7" y="148.4">GPIO27/CAMERA_HSYNC/1</text>
<text x="50.3" y="150.8">GPIO13/CAMERA_TRIG/1</text>
<text x="51.6" y="153.3">GPIO23/CAMERA_INT/1</text>
<text x="102.7" y="155.7">GPIO7/CAMERA_PCLK/1</text>
<text x="102.7" y="153.3">GPIO26/CAMERA_MCLK/1</text>
<text x="102.7" y="160.6">GPIO14/CAMERA_D0/1</text>
<text x="102.7" y="163.1">GPIO11/CAMERA_D1/1</text>
<text x="102.7" y="168">GPIO34/CAMERA_D3/1</text>
<text x="102.7" y="165.5">GPIO25/CAMERA_D2/1</text>
<text x="102.7" y="170.4">GPIO6/CAMERA_D4/1</text>
<text x="102.7" y="172.9">GPIO5/CAMERA_D5/1</text>
<text x="102.7" y="175.4">GPIO35/CAMERA_D6/1</text>
<text x="102.7" y="177.8">GPIO28/CAMERA_D7/1</text>
<text x="15.5" y="194.4">VERSION</text>
</g>
</svg>
